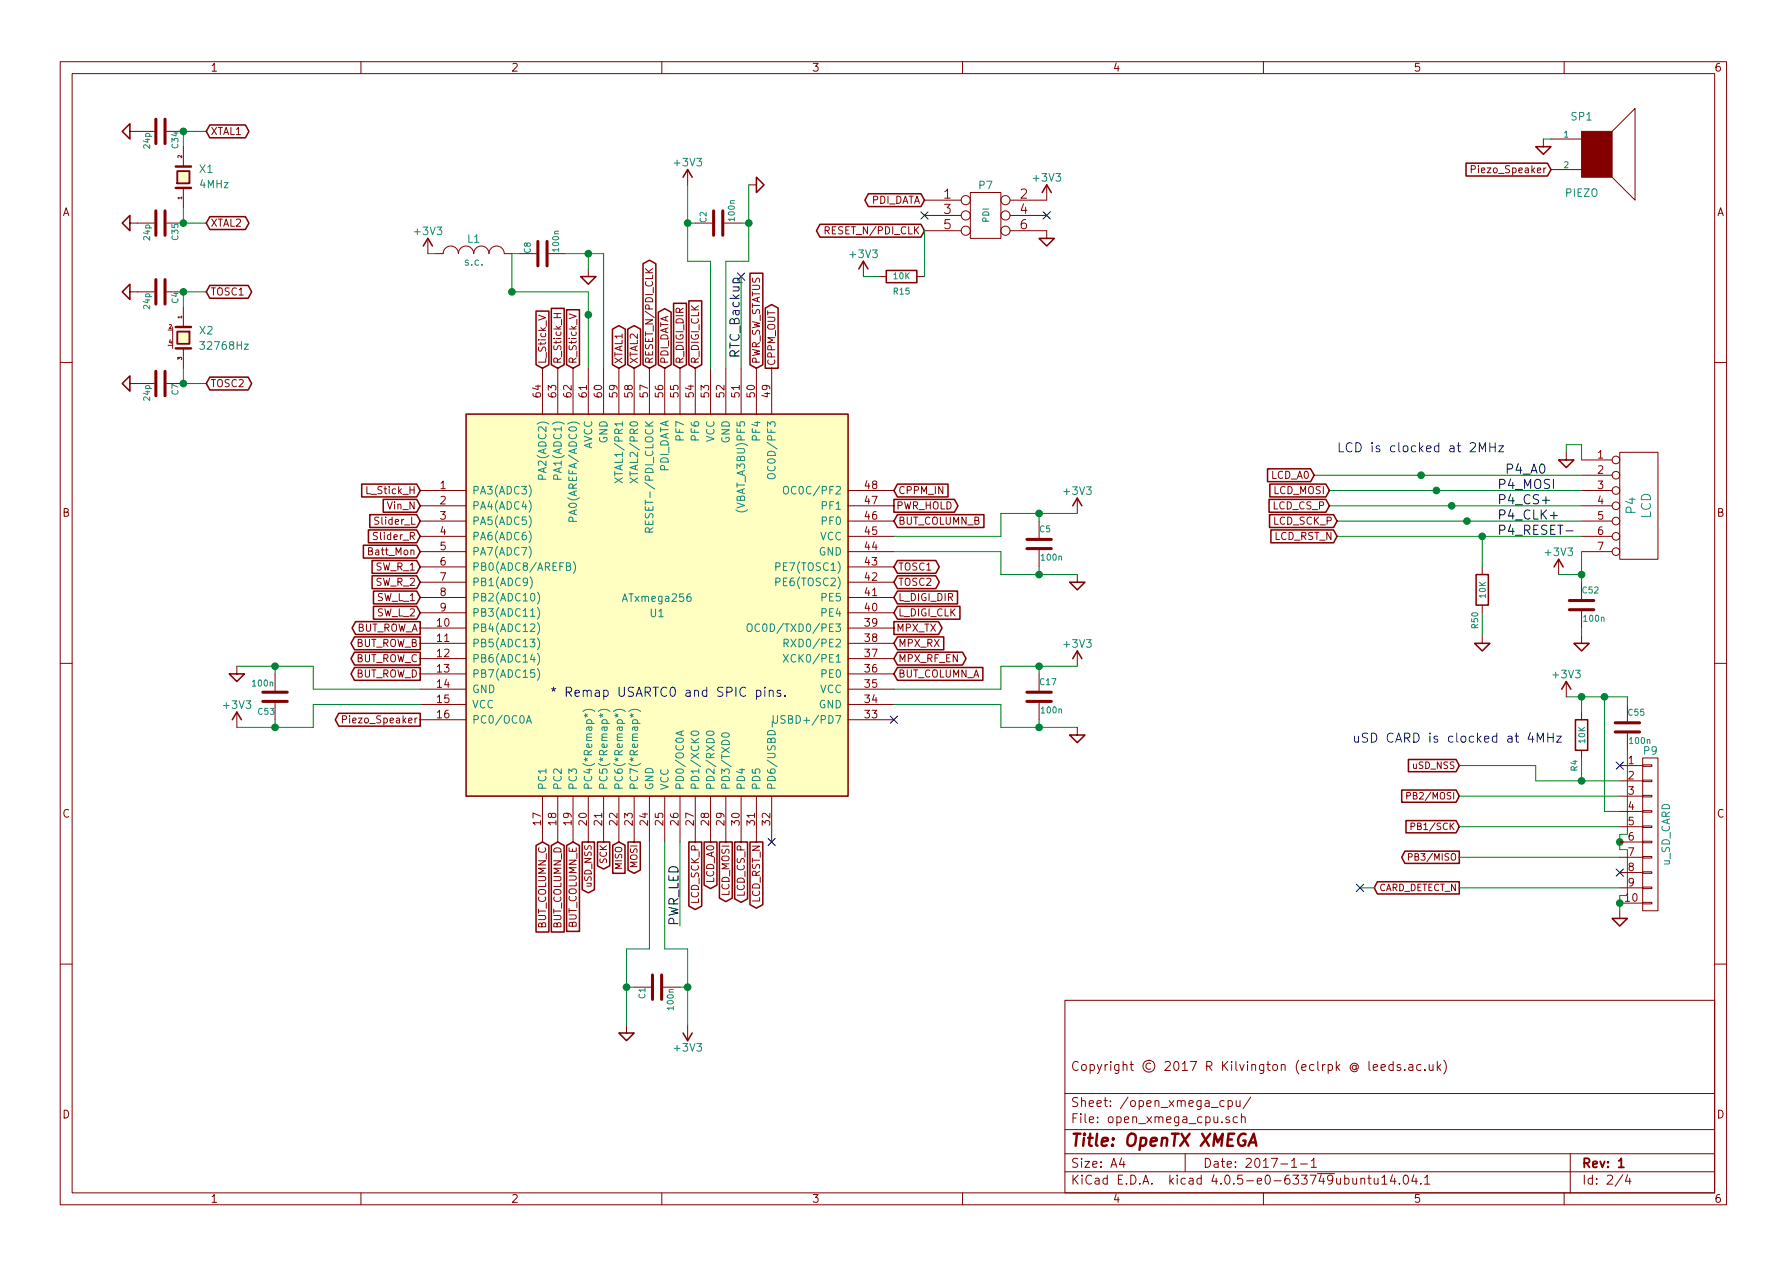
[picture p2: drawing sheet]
<svg xmlns="http://www.w3.org/2000/svg" width="297mm" height="210mm" viewBox="0 0 297 210" stroke-linecap="round" stroke-linejoin="round" font-family="sans-serif">
<g fill="none" stroke="#840000" stroke-width=".17">
<path d="M10 10.3h277v189.9h-277zM12 12.2h273v186.1h-273zM60 10.3v1.9M110 10.3v1.9M160 10.3v1.9M210 10.3v1.9M260 10.3v1.9M21.6 21.8h4.1M21.6 37.1h4.1M27.7 21.8h2.8M27.7 37.1h2.8M30.5 24.4v3.3"/>
<path d="M30.5 31.2v3.3M71.1 39.6v2.6M114.3 28.2v2.5M115.6 37.1h2.8M120.4 37.1h2.8M124.5 30.7h1.2M137.2 38.3l.5-.1 .1-.4-.6-.1v1.2M153.7 33.3h6.1M153.7 35.8h6.1M153.7 38.3h6.1M161.3 32h5.1v7.6h-5.1zM167.9 38.3h6.1v1.3"/>
<path d="M167.9 35.8h6.1M174 30.7v2.6h-6.1M244.6 28.1h.5l.1-.5-.6-.1v1.2M256.5 23.1v1.3M257.8 23.1h5.1M257.8 28.2h5.1M268 21.8l3.8-3.8v15.3l-3.8-3.8M21.6 48.5h4.1M27.7 48.5h2.8M28.7 54.4v3.5M30.5 51v3.4M30.5 57.9v3.3"/>
<path d="M72.4 42.2h1.3a1.27 1.27 0 0 1 1.2-1.3 1.27 1.27 0 0 1 1.3 1.3 1.27 1.27 0 0 1 1.3-1.3 1.27 1.27 0 0 1 1.2 1.3 1.27 1.27 0 0 1 1.3-1.3 1.27 1.27 0 0 1 1.3 1.3 1.27 1.27 0 0 1 1.2-1.3 1.27 1.27 0 0 1 1.3 1.3h1.3M86.4 42.2h2.8M89.5 52.4l1.2 .4-1.2 .4M91.2 42.2h2.8M92 52.1h1.2M92.6 52.1v.7M97.8 44.7v1.3M107.3 44.6l.7 .7M108.5 44.6l-.7 .6M143.5 43.4v2.6M146 46h1.3M152.4 46h1.3"/>
<path d="M10 60.2h2M21.6 63.7h4.1M27.7 63.7h2.8M90.2 61.2v7.6M92.7 61.2v7.6M95.2 61.2v7.6M97.8 61.2v7.6M100.3 61.2v7.6M102.9 61.2v7.6M105.4 61.2v7.6M107.9 61.2v7.6M110.5 61.2v7.6"/>
<path d="M113 61.2v7.6M115.6 61.2v7.6M118.1 61.2v7.6M120.6 61.2v7.6M123.2 61.2v7.6M125.7 61.2v7.6M128.3 61.2v7.6M260.3 75.2v1.2M262.9 76.4h5.1M262.9 79h5.1M269.2 75.2h6.4v17.8h-6.4zM285 60.2h2"/>
<path d="M69.8 81.5h7.7M69.8 84.1h7.7M69.8 86.6h7.7M69.8 89.1h7.7M69.8 91.7h7.7M69.8 94.2h7.7M69.8 96.8h7.7M69.8 99.3h7.7M141 81.5h7.6M141 84.1h7.6M141 86.6h7.6M141 89.1h7.6"/>
<path d="M141 91.7h7.6M141 94.2h7.6M141 96.8h7.6M141 99.3h7.6M172.7 86.6v2.8M172.7 91.4v2.8M179.1 82.8v2.5M179.1 95.5v1.3M246.4 94.2v1.3M259.1 93v2.5M262.9 81.5h5.1M262.9 84.1h5.1"/>
<path d="M262.9 86.6h5.1M262.9 89.1h5.1M262.9 91.7h5.1M262.9 96.8v2.8M10 110.3h2M39.4 110.7v1.3M39.4 118.4v2.5M45.7 112v2.8M45.7 116.8v2.8M56.9 119.6l.6-.1 .1-.4-.7-.1v1.2M69.8 101.8h7.7M69.8 104.4h7.7"/>
<path d="M69.8 106.9h7.7M69.8 109.5h7.7M69.8 112h7.7M69.8 119.6h7.7M69.8 114.5h7.7M69.8 117.1h7.7M141 101.8h7.6M141 104.4h7.6M141 106.9h7.6M141 109.5h7.6M141 112h7.6M141 119.6h7.6"/>
<path d="M141 114.5h7.6M141 117.1h7.6M172.7 112v2.8M172.7 116.8v2.8M179.1 108.2v2.5M246.4 100.6v1.2M246.4 105.7v1.2M260.3 113.3v2.5M262.9 101.6v2.8M262.9 105.7v1.2M262.9 118.4v1.2M270.5 117.1v2.8"/>
<path d="M285 110.3h2M90.2 132.3v7.6M92.7 132.3v7.6M95.2 132.3v7.6M97.8 132.3v7.6M100.3 132.3v7.6M102.9 132.3v7.6M105.4 132.3v7.6M107.9 132.3v7.6M110.5 132.3v7.6M113 132.3v7.6M115.6 132.3v7.6"/>
<path d="M118.1 132.3v7.6M120.6 132.3v7.6M123.2 132.3v7.6M125.7 132.3v7.6M128.3 132.3v7.6M179.1 120.9v1.3M233.8 132.3l.6-.1v-.4l-.6-.1v1.1M234.5 137.4l.6-.1v-.4l-.6-.1v1.1M262.9 124.7v1.3M269.2 127.2h3.8M269.2 129.8h3.8M269.2 132.3h3.8"/>
<path d="M269.2 134.9h3.8M269.2 137.4h3.8M269.2 139.9h3.8M270.5 121.9v2.8M273 139.8h1.6v.3h-1.6zM273 137.3h1.6v.2h-1.6zM273 134.7h1.6v.3h-1.6zM273 132.2h1.6v.3h-1.6zM273 129.7h1.6v.2h-1.6zM273 127.1h1.6v.3h-1.6zM273 126h2.6v25.4h-2.6zM234.1 142.4h.5l.1-.4-.6-.1v1.1"/>
<path d="M269.2 151.4v1.2M269.2 142.5h3.8M269.2 145h3.8M269.2 147.6h3.8M269.2 150.1h3.8M273 150h1.6v.2h-1.6zM273 147.4h1.6v.3h-1.6zM273 144.9h1.6v.3h-1.6zM273 142.4h1.6v.2h-1.6zM10 160.2h2M104.1 170.4v1.3M105.4 164.1h2.8"/>
<path d="M110.2 164.1h2.8M114.3 170.4v2.6M177 166.3h108v32h-108zM228.3 177.4l.7-.1-.1-.3-.4-.1-.2 .2v.7h.6M229.6 177.4l.7-.1-.1-.3-.4-.1-.2 .2v.7h.6M231.6 177l-.5-.1-.2 .3v.6l.2 .1 .5-.1M231.6 176.4v1.5M232.8 177a.37 .37 0 0 0-.6 .1l.1 .3 .5 .1 .1 .1-.3 .3-.4-.1M233.5 177.8v.1M234.2 177h.6v.9M234.8 177.3l-.4 .1-.3 .2 .1 .2 .2 .1 .4-.1M236.2 177l-.4-.1-.3 .3 .1 .6 .2 .1 .4-.1"/>
<path d="M236.9 177.8v.1M237.6 176.9v.9l.4 .1 .2-.1M238.2 176.9v1M238.9 176.4v1.5M239.1 177.4l.4 .5M239.5 176.9l-.6 .6M240 176.2a1.71 1.71 0 0 1 0 2.3M285 160.2h2M60 198.3v1.9M110 198.3v1.9M160 198.3v1.9M177 194.8h108"/>
<path d="M177 191.8h108M177 187.8h108M177 181.8h108M186.4 192.5l-.3 1h.9M186.8 193v1M197 191.8v3M203.5 183l-.5-.1-.2 .3v.6l.2 .1 .5-.1M204.1 183l.5-.1 .3 .3v.4l-.2 .2h-.6M204.1 182.9v1.5M204.3 185.7a.37 .37 0 0 0-.5 .1v.2l.5 .2 .1 .1-.2 .3-.4-.1M205.5 182.9l.1 .9 .3 .1 .2-.1M205.7 185.7l-.4-.1-.3 .3 .1 .6 .2 .1 .4-.1"/>
<path d="M206.1 182.9v1M206.3 185.7l.3-.1 .3 .1 .1 .9M206.3 185.1v1.5M207.9 182.3l-1.3 2M210 198.3v1.9M214.7 193l.4-.5v1.5M214.7 194h.8M216.2 193.5h1.1M218 193l.4-.5v1.5M218 194h.8M226.2 196l.2-.2 .4 .1v.9M226.2 195.8v1"/>
<path d="M227.4 195.8h.5M227.6 195.3v1.3l.3 .2M228.4 195.8l.1 .9 .4 .1 .2-.1M229.1 195.8v1M229.7 195.8l.4-.5v1.5M229.7 196.8h.9M231.5 195.2l-.4 1.1h1M231.8 195.8v1M232.6 196.7v.1M233.4 195.5l.4-.2a.94 .94 0 0 1 0 1.5 .79 .79 0 0 1-.4-1.3zM235 195.2l-.3 1.1h.9M235.4 195.8v1"/>
<path d="M236.2 196.7v.1M236.8 195.8l.4-.5v1.5M236.8 196.8h.9M260 198.3v1.9M261 191.8v6.5M269.7 195.2l-1.2 2M270.5 195.2l-.3 1.1h.9M270.9 195.8v1"/>
<circle cx="160.5" cy="33.3" r=".76"/>
<circle cx="160.5" cy="35.8" r=".76"/>
<circle cx="160.5" cy="38.3" r=".76"/>
<circle cx="167.1" cy="33.3" r=".76"/>
<circle cx="167.1" cy="35.8" r=".76"/>
<circle cx="167.1" cy="38.3" r=".76"/>
<circle cx="268.6" cy="79" r=".63"/>
<circle cx="268.6" cy="76.4" r=".63"/>
<circle cx="268.6" cy="84.1" r=".63"/>
<circle cx="268.6" cy="91.7" r=".63"/>
<circle cx="268.6" cy="81.5" r=".63"/>
<circle cx="268.6" cy="86.6" r=".63"/>
<circle cx="268.6" cy="89.1" r=".63"/>
</g>
<path d="M29.5 28.4h2v2.1h-2zM29.5 55.1h2v2h-2zM269.1 194h.8" fill="none" stroke="#840000" stroke-width=".3"/>
<path d="M29.2 31.2h2.5M29.2 27.7h2.5M29.2 54.4h2.5M29.2 57.9h2.5M207.5 190.4l.9-2 .4 2M207.7 189.9h1" fill="none" stroke="#840000" stroke-width=".41"/>
<g fill="none" stroke="#840000" stroke-width=".51">
<path d="M25.9 19.8v4.1M27.4 19.8v4.1M25.9 35v4.1M27.4 35v4.1M118.6 35v4.1M120.1 35v4.1M25.9 46.5v4M27.4 46.5v4M89.4 40.1v4.1M90.9 40.1v4.1M25.9 61.7v4.1M27.4 61.7v4.1"/>
<path d="M170.7 91.2h4.1M170.7 89.7h4.1M260.9 99.8h4M43.7 115.1h4.1M43.7 116.6h4.1M170.7 115.1h4.1M170.7 116.6h4.1M260.9 101.3h4M268.5 121.7h4M268.5 120.1h4M108.5 162v4.1M110 162v4.1"/>
</g>
<g fill="none" stroke="#840000" stroke-width=".25">
<path d="M20.3 21.8l1.3-1.2v2.5zM20.3 37.1l1.3-1.3v2.5zM34.9 20.8h5.9l.6 1-.6 1.1h-5.9l-.6-1.1zM34.9 36h5.9l.6 1.1-.6 1h-5.9l-.6-1zM113.5 29.5l.8-1.3 .8 1.3M125.7 29.5l1.3 1.2-1.3 1.3zM136.3 37.3h16.8l.6 1-.6 1.1h-16.8l-.6-1.1zM144.3 32.2h8.8l.6 1.1-.6 1h-8.8l-.5-1zM172.7 39.6h2.6l-1.3 1.3zM173.2 32l.8-1.3 .8 1.3M243.7 27.1h13.5l.6 1.1-.6 1.1h-13.5zM255.3 24.4h2.5l-1.3 1.2z"/>
<path d="M20.3 48.5l1.3-1.3v2.6zM34.9 47.4h6.3l.6 1.1-.6 1.1h-6.3l-.6-1.1zM70.4 40.9l.7-1.3 .8 1.3M89.1 51.7h2.1v8.9l-1 .6-1.1-.6zM91.6 51.3h2.2v9.3l-1.1 .6-1.1-.6zM94.2 51.5h2.1v9.1l-1.1 .6-1-.6zM96.5 46h2.6l-1.3 1.2zM101.8 54.7l1.1-.6 1 .6v5.9l-1 .6-1.1-.6zM104.3 54.7l1.1-.6 1.1 .6v5.9l-1.1 .6-1.1-.6zM106.9 43.8l1-.5 1.1 .5v16.8l-1.1 .6-1-.6zM109.4 51.9l1.1-.6 1.1 .6v8.7l-1.1 .6-1.1-.6zM112 50.4h2.1v10.2l-1.1 .6-1-.6z"/>
<path d="M114.5 50h2.1v10.6l-1 .6-1.1-.6zM124.7 45.4h2.1v15.2l-1.1 .6-1-.6zM127.2 51.2l1.1-.6 1 .6v10h-2.1zM142.7 44.7l.8-1.3 .8 1.3M147.3 45h5.1v2h-5.1zM21.6 62.5v2.5l-1.3-1.3zM34.9 62.7h6.3l.6 1-.6 1.1h-6.3l-.6-1.1zM77.5 68.8h63.5v63.5h-63.5zM210.7 77.9h7.2l.5 1.1-.5 1.1h-7.2zM259.1 76.4h2.5l-1.3 1.3zM60.1 80.5h9.2l.5 1-.5 1.1h-9.2zM60.4 90.6h8.9l.5 1.1-.5 1.1h-8.9z"/>
<path d="M61.2 88.1h8.1l.5 1-.5 1.1h-8.1zM61.5 85.5h7.8l.5 1.1-.5 1.1h-7.8zM61.8 95.7h7.5l.5 1.1-.5 1h-7.5zM61.8 93.2h7.5l.5 1-.5 1.1h-7.5zM62.1 98.2h7.2l.5 1.1-.5 1.1h-7.2zM63.7 83h5.6l.5 1.1-.5 1h-5.6zM148.6 83h10l.6 1.1-.6 1h-10zM149.2 80.5h8.4v2.1h-8.4l-.6-1.1zM149.2 98.2h10v2.2h-10l-.6-1.1zM149.2 85.5h14.4v2.2h-14.4l-.6-1.1zM149.2 93.2h6.3l.6 1-.6 1.1h-6.3l-.6-1.1zM149.2 95.7h6.3l.6 1.1-.6 1h-6.3l-.6-1z"/>
<path d="M177.8 96.8h2.5l-1.2 1.2zM178.3 84.1l.8-1.3 .7 1.3M210.9 83h9.5l.6 1.1-.6 1h-9.5zM211 85.5h10.7l.5 1.1-.5 1.1h-10.7zM211.1 80.5h9.3l.6 1-.6 1.1h-9.3zM211.3 88.1h10.4l.5 1-.5 1.1h-10.4zM245.4 95.5h2v5.1h-2zM258.3 94.2l.8-1.2 .7 1.2M38.1 112h2.5l-1.2 1.3zM38.6 119.6l.8-1.2 .7 1.2M56.3 118.6h13.5v2.1h-13.5l-.6-1.1zM58.9 105.9h10.9v2.1h-10.9l-.6-1.1z"/>
<path d="M58.9 108.4h10.9v2.1h-10.9l-.6-1zM58.9 110.9h10.9v2.2h-10.9l-.6-1.1zM59.1 103.3h10.7v2.2h-10.7l-.6-1.1zM62.1 100.8h7.2l.5 1-.5 1.1h-7.2zM148.6 103.3h7.4l.6 1.1-.6 1.1h-7.4zM149.2 108.4h10.8l.6 1.1-.6 1h-10.8l-.6-1zM149.2 105.9h7.7v2.1h-7.7l-.6-1.1zM149.2 100.8h10.4v2.1h-10.4l-.6-1.1zM149.2 110.9h14.2v2.2h-14.2l-.6-1.1zM178.3 109.5l.8-1.3 .7 1.3M245.1 106.9h2.5l-1.2 1.3zM259.6 114.5l.7-1.2 .8 1.2"/>
<path d="M261.6 106.9h2.6l-1.3 1.3zM261.9 119.6h2v5.1h-2zM96.8 139.9h2v8l-1 .5-1-.5zM99.3 139.9h2v4l-1 .5-1-.5zM104.4 139.9h2v4.7l-1 .6-1-.6zM114.5 139.9h2.1v10.7l-1 .6-1.1-.6zM117 139.9h2.2v7.2l-1.1 .6-1.1-.6zM119.6 139.9h2.1v9.4l-1.1 .6-1-.6zM122.1 139.9h2.2v9.5l-1.1 .6-1.1-.6zM124.7 139.9h2.1v10.5l-1.1 .5-1-.5zM177.8 122.2h2.5l-1.2 1.2zM233 131.3h9l.6 1-.6 1h-9z"/>
<path d="M233.7 136.4h8.3l.6 1-.6 1h-8.3zM234.1 126.2h7.9l.6 1-.6 1.1h-7.9zM89.1 140.5l1.1-.6 1 .6v14.4h-2.1zM91.6 140.5l1.1-.6 1.1 .6v14.4h-2.2zM94.2 140.5l1-.6 1.1 .6v14.3h-2.1zM101.9 140.5l1-.6 1 .6v4.7h-2zM229 146.6h13.6v2h-13.6l-.6-1zM233.5 141.5h9.1v2h-9.1l-.5-1zM268 152.6h2.5l-1.3 1.3zM102.9 171.7h2.5l-1.3 1.3zM113.5 171.7l.8 1.3 .8-1.3"/>
</g>
<g fill="none" stroke="#008400" stroke-width=".17">
<path d="M30.5 34.5v2.6h3.8M34.3 21.8h-3.8v2.6M114.3 37.1h1.3M114.3 30.7v12.7h3.8v17.8M123.2 37.1h1.3M124.5 30.7v12.7h-3.9v17.8M153.7 38.3v7.7M256.5 23.1h1.3M34.3 48.5h-3.8v2.5M71.1 42.2h1.3M86.4 42.2h-1.3v6.3h12.7v12.7M94 42.2h6.3v19"/>
<path d="M97.8 42.2v2.5M123.2 46v15.2M143.5 46h2.5M30.5 61.2v2.5h3.8M218.4 79h44.5M260.3 75.2v-1.3h2.6v2.5M148.6 91.7h17.8v3.8h12.7M172.7 85.3v1.3M172.7 94.2v1.3M179.1 85.3h-12.7v3.8h-17.8M221 81.5h41.9M221 84.1h41.9"/>
<path d="M222.2 86.6h40.7M222.2 89.1h40.7M246.4 89.1v5.1M259.1 95.5h3.8M262.9 91.7v5.1M39.4 110.7h12.7v3.8h17.7M45.7 110.7v1.3M45.7 119.6v1.3M69.8 117.1h-17.7v3.8h-12.7M148.6 117.1h17.8v3.8h12.7M172.7 110.7v1.3M172.7 119.6v1.3"/>
<path d="M179.1 110.7h-12.7v3.8h-17.8M246.4 101.8v3.9M260.3 115.8h10.2v1.3M262.9 104.4v1.3M262.9 115.8v2.6M266.7 115.8v19.1h2.5M107.9 139.9v17.8h-3.8v12.7M110.5 139.9v17.8h3.8v12.7M113 139.9v14M242.6 127.2h12.7v2.6h13.9M242.6 132.3h26.6M242.6 137.4h26.6"/>
<path d="M262.9 126v3.8M270.5 124.7v14h-1.3v2.5h1.3v7.6h-1.3v2.6M226.1 147.6h2.5M242.6 142.5h26.6M242.6 147.6h26.6M104.1 164.1h1.3M113 164.1h1.3"/>
</g>
<g fill="#008400" stroke="#008400" stroke-width=".25">
<circle cx="269.2" cy="139.9" r=".51"/>
<circle cx="236.2" cy="79" r=".51"/>
<circle cx="238.8" cy="81.5" r=".51"/>
<circle cx="241.3" cy="84.1" r=".51"/>
<circle cx="243.8" cy="86.6" r=".51"/>
<circle cx="246.4" cy="89.1" r=".51"/>
<circle cx="30.5" cy="21.8" r=".51"/>
<circle cx="30.5" cy="37.1" r=".51"/>
<circle cx="266.7" cy="115.8" r=".51"/>
<circle cx="97.8" cy="42.2" r=".51"/>
<circle cx="262.9" cy="95.5" r=".51"/>
<circle cx="269.2" cy="150.1" r=".51"/>
<circle cx="262.9" cy="129.8" r=".51"/>
<circle cx="45.7" cy="120.9" r=".51"/>
<circle cx="45.7" cy="110.7" r=".51"/>
<circle cx="104.1" cy="164.1" r=".51"/>
<circle cx="114.3" cy="164.1" r=".51"/>
<circle cx="172.7" cy="85.3" r=".51"/>
<circle cx="172.7" cy="95.5" r=".51"/>
<circle cx="114.3" cy="37.1" r=".51"/>
<circle cx="124.5" cy="37.1" r=".51"/>
<circle cx="172.7" cy="110.7" r=".51"/>
<circle cx="172.7" cy="120.9" r=".51"/>
<circle cx="30.5" cy="48.5" r=".51"/>
<circle cx="30.5" cy="63.7" r=".51"/>
<circle cx="97.8" cy="52.3" r=".51"/>
<circle cx="85.1" cy="48.5" r=".51"/>
<circle cx="262.9" cy="115.8" r=".51"/>
</g>
<path d="M256.4 83.2h1.2M257.7 85.7h1.2M260.3 88.2h1.2" fill="none" stroke="#000" stroke-width=".17"/>
<g fill="none" stroke="#000084" stroke-width=".17">
<path d="M153.1 35.2l1.2 1.2M154.3 35.2l-1.2 1.2M173.4 35.2l1.2 1.2M174.6 35.2l-1.2 1.2M122.6 45.4l1.2 1.2M123.8 45.4l-1.2 1.2M148 119l1.2 1.2M149.2 119l-1.2 1.2M127.7 139.3l1.2 1.3M128.9 139.3l-1.2 1.3M268.6 126.6l1.2 1.3M269.8 126.6l-1.2 1.3"/>
<path d="M225.5 147l1.2 1.2M226.7 147l-1.2 1.2M268.6 144.4l1.2 1.2M269.8 144.4l-1.2 1.2"/>
</g>
<path d="M262.9 21.8h5.1v7.7h-5.1z" fill="#840000" stroke="#840000" stroke-width=".17"/>
<g fill="none" stroke="#0000c2" stroke-width=".17">
<path d="M245.9 75.1v-1.5l.5 1.1 .5-1.1v1.5M247.6 73.6v1.5M247.6 74.3h.9M248.5 73.6v1.5M249.1 74.1h.8l-.8 1h.8M125.8 114.8a.48 .48 0 0 1 .6 .1l.1 .6a.48 .48 0 0 1-.7 .2M125.8 114.7v1.6M127.1 114.2v.2M127.1 114.7v1M127.9 114.9v-.1a.36 .36 0 0 1 .6 .2v.7M127.9 114.7v1M129.7 114.8l-.3-.1-.2 .3v.2l.5 .1v.4h-.5"/>
<path d="M130.5 115.6v.1M254.4 121.8l-.4 1.1h1M254.7 122.3v1.1M255.5 123.4v-1.6l.5 1.1 .5-1.1v1.6M257.3 121.8v1.6M257.3 122.6h.9M258.2 121.8v1.6M258.7 122.3h.8l-.8 1.1h.8"/>
</g>
<g fill="#ffffc2" stroke="#ffffc2" stroke-width=".17">
<path d="M77.5 68.8h63.5v63.5h-63.5z"/>
<path d="M29.5 55.1h2v2h-2z"/>
<path d="M29.5 28.4h2v2.1h-2z"/>
</g>
<g fill="none" stroke="#008484" stroke-width=".17">
<path d="M102.2 79.4l1.3 .9M103.5 79.4l-1.3 .9M104.7 79.4l1.3 .9M106 79.4l-1.3 .9M127.6 78.9a.83 .83 0 0 1 1.3 .1 .44 .44 0 0 1-.5 .6l-.6-.1a.44 .44 0 0 1-.2-.6zM87.9 80.6a1.51 1.51 0 0 1 0 2M87.9 83.2a1.51 1.51 0 0 1 0 1.9M87.9 85.7a1.51 1.51 0 0 1 0 2M87.9 88.3a1.51 1.51 0 0 1 0 1.9M87.9 90.8a1.51 1.51 0 0 1 0 2M88.1 95.9a1.51 1.51 0 0 1 0 1.9M89.3 98.4a1.51 1.51 0 0 1 0 2"/>
<path d="M94.2 94.1l.6-.1v-.4l-.6-.1v1.3h.4l.2-.1 .1-.3-.3-.3M95.2 86.7l-.1-.7h-.4l-.1 .7h1.2M95.3 93.3a1.51 1.51 0 0 1 0 2M107.9 88.4l-.1-.6h-.4l-.1 .6h1.2M108.5 87.7l-.6 .4M114.8 98.7a.47 .47 0 0 0-.6 .5l.1 .7 .4 .1 .1-.2 .1-.4-.1-.2h-.4l-.2 .2M129 96.7h.6v-.5l-.6-.1v1.3M129 94.2l.6-.1v-.5l-.6-.1v1.3M130.3 81a.44 .44 0 0 1 .6-.1 .83 .83 0 0 1-.1 1.2 .44 .44 0 0 1-.6-.4zM87.6 119.8h.6M89.3 101a1.51 1.51 0 0 1 0 1.9M89.3 103.5a1.51 1.51 0 0 1 0 2"/>
<path d="M89.3 106a1.51 1.51 0 0 1 0 2M89.3 108.6a1.51 1.51 0 0 1 0 1.9M89.3 111.1a1.51 1.51 0 0 1 0 2M96.9 118.3a1.51 1.51 0 0 1 2 0M97.1 118.9h.3M97.3 118.6l.1 .3-.1 .3M97.6 118.7l-.2 .2 .2 .2M99.4 118.3a1.51 1.51 0 0 1 2 0M99.6 118.9h.3M99.8 118.6l.1 .3-.1 .3M100.2 118.7l-.3 .2 .3 .2M102 118.3a1.51 1.51 0 0 1 1.9 0"/>
<path d="M102.2 118.9h.3M102.4 118.6l.1 .3-.1 .3M102.7 118.7l-.2 .2 .2 .2M104.5 118.3a1.51 1.51 0 0 1 2 0M104.7 118.9h.3M104.9 118.6l.1 .3-.1 .3M105.3 118.7l-.3 .2 .3 .2M124.2 103.9a.44 .44 0 0 1 .6-.1 .83 .83 0 0 1-.1 1.2 .44 .44 0 0 1-.5-.5zM126.3 103.8a.5 .5 0 0 0-.7 0 .5 .5 0 0 0-.1 .6 .47 .47 0 0 0 .2 .5 .47 .47 0 0 0 .6-.1M128.4 119.9v.9M128.5 118.9v1.1l.3 .2h.2l.2-.2v-1.1M130.2 108.8l.8 1.3"/>
<path d="M130.3 106.9l.6-.1 .1-.5-.7-.1v1.3M130.6 106.9l.4 .6M131 108.8l-.8 1.3M87.5 120.2l.4-1.3 .4 1.3M113.2 121.6v.6M113.6 121.5l-1.3 .4 1.3 .4M114.9 121.7a.76 .76 0 0 1 1.3 .2 .83 .83 0 0 1-1.3 0zM117.5 121.7a.76 .76 0 0 1 1.2 .2 .83 .83 0 0 1-1.3 0zM120 122a.76 .76 0 0 1 1.2 .2 .83 .83 0 0 1-1.2 0z"/>
</g>
<text font-size="2.8" fill="#840000" x="178" y="190.5">Title: OpenTX XMEGA</text>
<g font-size="2.1" fill="#840000">
<text x="156.9" y="33">1</text>
<text x="156.9" y="35.6">3</text>
<text x="169.6" y="33">2</text>
<text x="169.6" y="35.6">4</text>
<text x="156.9" y="38.1">5</text>
<text x="169.6" y="38.1">6</text>
<text x="178" y="178">Copyright © 2017 R Kilvington (eclrpk @ leeds.ac.uk)</text>
<text x="178" y="184">Sheet: /open_xmega_cpu/</text>
<text x="178" y="186.7">File: open_xmega_cpu.sch</text>
<text x="178" y="196.9">KiCad E.D.A. kicad 4.0.5-e0-633749ubuntu14.04.1</text>
<text x="178" y="194.1">Size: A4</text>
<text x="200" y="194.1">Date: 2017-1-1</text>
<text x="263" y="194.1">Rev: 1</text>
<text x="263" y="196.9">Id: 2/4</text>
</g>
<g font-size="2.1">
<text x="122.9" y="59.2" transform="rotate(-90 122.9 59.2)">RTC_Backup</text>
<text x="248.9" y="81.3">P4_MOSI</text>
<text x="248.9" y="83.8">P4_CS+</text>
<text x="250.2" y="78.7">P4_A0</text>
<text x="248.9" y="86.4">P4_CLK+</text>
<text x="248.9" y="88.9">P4_RESET-</text>
<text x="112.8" y="154.1" transform="rotate(-90 112.8 154.1)">PWR_LED</text>
</g>
<g font-size="2.1" fill="#0000c2">
<text x="222.2" y="75.2">LCD is clocked at 2MHz</text>
<text x="91.4" y="115.8">* Remap USARTC0 and SPIC pins.</text>
<text x="224.8" y="123.4">uSD CARD is clocked at 4MHz</text>
</g>
<g font-size="2.1" fill="#008484">
<text x="271.9" y="85.3" transform="rotate(-90 271.9 85.3)">P4</text>
<text x="274.4" y="86.2" transform="rotate(-90 274.4 86.2)">LCD</text>
</g>
<g font-size="1.8" fill="#840000">
<text x="35" y="11.9">1</text>
<text x="85" y="11.9">2</text>
<text x="135" y="11.9">3</text>
<text x="185" y="11.9">4</text>
<text x="235" y="11.9">5</text>
<text x="285" y="11.9">6</text>
<text x="10.4" y="35.9">A</text>
<text x="285.4" y="35.9">A</text>
<text x="89.9" y="66" transform="rotate(-90 89.9 66)">64</text>
<text x="92.5" y="66" transform="rotate(-90 92.5 66)">63</text>
<text x="95" y="66" transform="rotate(-90 95 66)">62</text>
<text x="97.5" y="66" transform="rotate(-90 97.5 66)">61</text>
<text x="100.1" y="66" transform="rotate(-90 100.1 66)">60</text>
<text x="102.6" y="66" transform="rotate(-90 102.6 66)">59</text>
<text x="105.2" y="66" transform="rotate(-90 105.2 66)">58</text>
<text x="107.7" y="66" transform="rotate(-90 107.7 66)">57</text>
<text x="110.2" y="66" transform="rotate(-90 110.2 66)">56</text>
<text x="112.8" y="66" transform="rotate(-90 112.8 66)">55</text>
<text x="115.3" y="66" transform="rotate(-90 115.3 66)">54</text>
<text x="117.9" y="66" transform="rotate(-90 117.9 66)">53</text>
<text x="120.4" y="66" transform="rotate(-90 120.4 66)">52</text>
<text x="122.9" y="66" transform="rotate(-90 122.9 66)">51</text>
<text x="125.5" y="66" transform="rotate(-90 125.5 66)">50</text>
<text x="128" y="66" transform="rotate(-90 128 66)">49</text>
<text x="265.6" y="76.2">1</text>
<text x="73.2" y="81.3">1</text>
<text x="73.2" y="83.8">2</text>
<text x="143.8" y="83.8">47</text>
<text x="143.8" y="81.3">48</text>
<text x="265.6" y="78.7">2</text>
<text x="265.6" y="81.3">3</text>
<text x="265.6" y="83.8">4</text>
<text x="10.4" y="85.9">B</text>
<text x="73.2" y="86.4">3</text>
<text x="73.2" y="88.9">4</text>
<text x="143.8" y="88.9">45</text>
<text x="143.8" y="86.4">46</text>
<text x="265.6" y="86.4">5</text>
<text x="265.6" y="88.9">6</text>
<text x="285.4" y="85.9">B</text>
<text x="73.2" y="91.4">5</text>
<text x="73.2" y="94">6</text>
<text x="143.8" y="94">43</text>
<text x="143.8" y="91.4">44</text>
<text x="265.6" y="91.4">7</text>
<text x="73.2" y="96.5">7</text>
<text x="73.2" y="99.1">8</text>
<text x="73.2" y="101.6">9</text>
<text x="143.8" y="101.6">40</text>
<text x="143.8" y="99.1">41</text>
<text x="143.8" y="96.5">42</text>
<text x="72.7" y="104.1">10</text>
<text x="72.7" y="106.7">11</text>
<text x="143.8" y="106.7">38</text>
<text x="143.8" y="104.1">39</text>
<text x="72.7" y="109.2">12</text>
<text x="72.7" y="111.8">13</text>
<text x="143.8" y="111.8">36</text>
<text x="143.8" y="109.2">37</text>
<text x="72.7" y="114.3">14</text>
<text x="72.7" y="116.8">15</text>
<text x="72.7" y="119.4">16</text>
<text x="143.8" y="119.4">33</text>
<text x="143.8" y="116.8">34</text>
<text x="143.8" y="114.3">35</text>
<text x="270.7" y="127">1</text>
<text x="270.7" y="129.5">2</text>
<text x="10.4" y="135.9">C</text>
<text x="89.9" y="137.1" transform="rotate(-90 89.9 137.1)">17</text>
<text x="92.5" y="137.1" transform="rotate(-90 92.5 137.1)">18</text>
<text x="95" y="137.1" transform="rotate(-90 95 137.1)">19</text>
<text x="97.5" y="137.1" transform="rotate(-90 97.5 137.1)">20</text>
<text x="100.1" y="137.1" transform="rotate(-90 100.1 137.1)">21</text>
<text x="102.6" y="137.1" transform="rotate(-90 102.6 137.1)">22</text>
<text x="105.2" y="137.1" transform="rotate(-90 105.2 137.1)">23</text>
<text x="107.7" y="137.1" transform="rotate(-90 107.7 137.1)">24</text>
<text x="110.2" y="137.1" transform="rotate(-90 110.2 137.1)">25</text>
<text x="112.8" y="137.1" transform="rotate(-90 112.8 137.1)">26</text>
<text x="115.3" y="137.1" transform="rotate(-90 115.3 137.1)">27</text>
<text x="117.9" y="137.1" transform="rotate(-90 117.9 137.1)">28</text>
<text x="120.4" y="137.1" transform="rotate(-90 120.4 137.1)">29</text>
<text x="122.9" y="137.1" transform="rotate(-90 122.9 137.1)">30</text>
<text x="125.5" y="137.1" transform="rotate(-90 125.5 137.1)">31</text>
<text x="128" y="137.1" transform="rotate(-90 128 137.1)">32</text>
<text x="270.7" y="132.1">3</text>
<text x="270.7" y="134.6">4</text>
<text x="270.7" y="137.2">5</text>
<text x="285.4" y="135.9">C</text>
<text x="270.7" y="139.7">6</text>
<text x="270.7" y="142.2">7</text>
<text x="270.2" y="149.9">10</text>
<text x="270.7" y="144.8">8</text>
<text x="270.7" y="147.3">9</text>
<text x="10.4" y="185.9">D</text>
<text x="285.4" y="185.9">D</text>
<text x="35" y="199.9">1</text>
<text x="85" y="199.9">2</text>
<text x="135" y="199.9">3</text>
<text x="185" y="199.9">4</text>
<text x="235" y="199.9">5</text>
<text x="285" y="199.9">6</text>
</g>
<g font-size="1.8" fill="#008484">
<text x="261.2" y="20">SP1</text>
<text x="33.2" y="28.7">X1</text>
<text x="112.2" y="27.6">+3V3</text>
<text x="33.3" y="31.3">4MHz</text>
<text x="162.8" y="31.4">P7</text>
<text x="171.9" y="30.2">+3V3</text>
<text x="260.2" y="32.7">PIEZO</text>
<text x="69" y="39.1">+3V3</text>
<text x="77.7" y="40.3">L1</text>
<text x="77.3" y="44.1">s.c.</text>
<text x="141.4" y="42.9">+3V3</text>
<text x="33.2" y="55.6">X2</text>
<text x="33.7" y="58.1">32768Hz</text>
<text x="98.4" y="74.8" transform="rotate(-90 98.4 74.8)">AVCC</text>
<text x="101" y="73.8" transform="rotate(-90 101 73.8)">GND</text>
<text x="113.7" y="73.1" transform="rotate(-90 113.7 73.1)">PF7</text>
<text x="116.2" y="73.1" transform="rotate(-90 116.2 73.1)">PF6</text>
<text x="118.7" y="73.6" transform="rotate(-90 118.7 73.6)">VCC</text>
<text x="121.3" y="73.8" transform="rotate(-90 121.3 73.8)">GND</text>
<text x="126.4" y="73.1" transform="rotate(-90 126.4 73.1)">PF4</text>
<text x="78.5" y="82.2">PA3(ADC3)</text>
<text x="90.8" y="79.3" transform="rotate(-90 90.8 79.3)">PA2(ADC2)</text>
<text x="93.3" y="79.3" transform="rotate(-90 93.3 79.3)">PA1(ADC1)</text>
<text x="103.5" y="79.4" transform="rotate(-90 103.5 79.4)">XTAL1/PR1</text>
<text x="106" y="79.4" transform="rotate(-90 106 79.4)">XTAL2/PR0</text>
<text x="111.1" y="78.7" transform="rotate(-90 111.1 78.7)">PDI_DATA</text>
<text x="128.9" y="78.5" transform="rotate(-90 128.9 78.5)">OC0D/PF3</text>
<text x="131.3" y="82.2">OC0C/PF2</text>
<text x="177" y="82.2">+3V3</text>
<text x="78.5" y="84.7">PA4(ADC4)</text>
<text x="78.5" y="87.2">PA5(ADC5)</text>
<text x="78.5" y="89.8">PA6(ADC6)</text>
<text x="95.9" y="85.9" transform="rotate(-90 95.9 85.9)">PA0(AREFA/ADC0)</text>
<text x="108.6" y="87" transform="rotate(-90 108.6 87)">RESET-/PDI_CLOCK</text>
<text x="123.8" y="84.9" transform="rotate(-90 123.8 84.9)">(VBAT_A3BU)PF5</text>
<text x="136.2" y="89.8">VCC</text>
<text x="136.7" y="87.2">PF0</text>
<text x="136.7" y="84.7">PF1</text>
<text x="78.5" y="92.3">PA7(ADC7)</text>
<text x="78.5" y="94.9">PB0(ADC8/AREFB)</text>
<text x="129.5" y="94.9">PE7(TOSC1)</text>
<text x="136" y="92.3">GND</text>
<text x="257" y="92.4">+3V3</text>
<text x="78.5" y="97.4">PB1(ADC9)</text>
<text x="78.5" y="99.9">PB2(ADC10)</text>
<text x="103.8" y="100">ATxmega256</text>
<text x="129.5" y="97.4">PE6(TOSC2)</text>
<text x="136.6" y="99.9">PE5</text>
<text x="78.5" y="102.5">PB3(ADC11)</text>
<text x="78.5" y="105">PB4(ADC12)</text>
<text x="78.5" y="107.6">PB5(ADC13)</text>
<text x="108.1" y="102.6">U1</text>
<text x="126.2" y="105">OC0D/TXD0/PE3</text>
<text x="131.4" y="107.6">RXD0/PE2</text>
<text x="136.6" y="102.5">PE4</text>
<text x="177" y="107.6">+3V3</text>
<text x="78.5" y="110.1">PB6(ADC14)</text>
<text x="78.5" y="112.6">PB7(ADC15)</text>
<text x="131.4" y="110.1">XCK0/PE1</text>
<text x="136.6" y="112.6">PE0</text>
<text x="258.3" y="112.7">+3V3</text>
<text x="37.3" y="117.8">+3V3</text>
<text x="78.5" y="115.2">GND</text>
<text x="78.5" y="117.7">VCC</text>
<text x="136" y="117.7">GND</text>
<text x="136.2" y="115.2">VCC</text>
<text x="78.5" y="120.3">PC0/OC0A</text>
<text x="130" y="120.3">USBD+/PD7</text>
<text x="273.3" y="125.4">P9</text>
<text x="90.8" y="131.3" transform="rotate(-90 90.8 131.3)">PC1</text>
<text x="93.3" y="131.3" transform="rotate(-90 93.3 131.3)">PC2</text>
<text x="95.9" y="131.3" transform="rotate(-90 95.9 131.3)">PC3</text>
<text x="98.4" y="131.3" transform="rotate(-90 98.4 131.3)">PC4(*Remap*)</text>
<text x="101" y="131.3" transform="rotate(-90 101 131.3)">PC5(*Remap*)</text>
<text x="103.5" y="131.3" transform="rotate(-90 103.5 131.3)">PC6(*Remap*)</text>
<text x="106" y="131.3" transform="rotate(-90 106 131.3)">PC7(*Remap*)</text>
<text x="108.6" y="131.3" transform="rotate(-90 108.6 131.3)">GND</text>
<text x="111.1" y="131.3" transform="rotate(-90 111.1 131.3)">VCC</text>
<text x="113.7" y="131.3" transform="rotate(-90 113.7 131.3)">PD0/OC0A</text>
<text x="116.2" y="131.3" transform="rotate(-90 116.2 131.3)">PD1/XCK0</text>
<text x="118.7" y="131.3" transform="rotate(-90 118.7 131.3)">PD2/RXD0</text>
<text x="121.3" y="131.3" transform="rotate(-90 121.3 131.3)">PD3/TXD0</text>
<text x="123.8" y="131.3" transform="rotate(-90 123.8 131.3)">PD4</text>
<text x="126.4" y="131.3" transform="rotate(-90 126.4 131.3)">PD5</text>
<text x="128.9" y="131.3" transform="rotate(-90 128.9 131.3)">PD6/USBD-</text>
<text x="277.6" y="144" transform="rotate(-90 277.6 144)">u_SD_CARD</text>
<text x="112.2" y="174.8">+3V3</text>
</g>
<g font-size="1.7" fill="#840000">
<text x="35" y="22.4">XTAL1</text>
<text x="245.3" y="28.8">Piezo_Speaker</text>
<text x="144.6" y="33.9">PDI_DATA</text>
<text x="35" y="37.7">XTAL2</text>
<text x="137.7" y="38.9">RESET_N/PDI_CLK</text>
<text x="35" y="49.1">TOSC1</text>
<text x="35" y="64.3">TOSC2</text>
<text x="90.8" y="60.5" transform="rotate(-90 90.8 60.5)">L_Stick_V</text>
<text x="93.3" y="60.5" transform="rotate(-90 93.3 60.5)">R_Stick_H</text>
<text x="95.8" y="60.5" transform="rotate(-90 95.8 60.5)">R_Stick_V</text>
<text x="103.5" y="60.5" transform="rotate(-90 103.5 60.5)">XTAL1</text>
<text x="106" y="60.5" transform="rotate(-90 106 60.5)">XTAL2</text>
<text x="108.5" y="60.5" transform="rotate(-90 108.5 60.5)">RESET_N/PDI_CLK</text>
<text x="111.1" y="60.5" transform="rotate(-90 111.1 60.5)">PDI_DATA</text>
<text x="113.6" y="60.5" transform="rotate(-90 113.6 60.5)">R_DIGI_DIR</text>
<text x="116.2" y="60.5" transform="rotate(-90 116.2 60.5)">R_DIGI_CLK</text>
<text x="126.3" y="60.5" transform="rotate(-90 126.3 60.5)">PWR_SW_STATUS</text>
<text x="128.9" y="60.8" transform="rotate(-90 128.9 60.8)">CPPM_OUT</text>
<text x="61.1" y="82.1">L_Stick_H</text>
<text x="149.3" y="82.1">CPPM_IN</text>
<text x="211.2" y="79.6">LCD_A0</text>
<text x="211.7" y="82.1">LCD_MOSI</text>
<text x="62.4" y="89.7">Slider_R</text>
<text x="62.6" y="87.2">Slider_L</text>
<text x="64.4" y="84.7">Vin_N</text>
<text x="149" y="84.7">PWR_HOLD</text>
<text x="149.3" y="87.2">BUT_COLUMN_B</text>
<text x="211.6" y="84.7">LCD_CS_P</text>
<text x="211.6" y="87.2">LCD_SCK_P</text>
<text x="211.7" y="89.7">LCD_RST_N</text>
<text x="61.5" y="92.3">Batt_Mon</text>
<text x="62.5" y="94.8">SW_R_1</text>
<text x="149.3" y="94.8">TOSC1</text>
<text x="62.5" y="97.4">SW_R_2</text>
<text x="62.6" y="99.9">SW_L_1</text>
<text x="149.3" y="99.9">L_DIGI_DIR</text>
<text x="149.3" y="97.4">TOSC2</text>
<text x="58.9" y="105">BUT_ROW_A</text>
<text x="58.9" y="107.5">BUT_ROW_B</text>
<text x="62.6" y="102.4">SW_L_2</text>
<text x="149" y="105">MPX_TX</text>
<text x="149.3" y="107.5">MPX_RX</text>
<text x="149.3" y="102.4">L_DIGI_CLK</text>
<text x="58.9" y="110.1">BUT_ROW_C</text>
<text x="58.9" y="112.6">BUT_ROW_D</text>
<text x="149.3" y="110.1">MPX_RF_EN</text>
<text x="149.3" y="112.6">BUT_COLUMN_A</text>
<text x="57.7" y="120.2">Piezo_Speaker</text>
<text x="118.7" y="146.8" transform="rotate(-90 118.7 146.8)">LCD_A0</text>
<text x="121.2" y="148.9" transform="rotate(-90 121.2 148.9)">LCD_MOSI</text>
<text x="123.8" y="149" transform="rotate(-90 123.8 149)">LCD_CS_P</text>
<text x="90.8" y="154.5" transform="rotate(-90 90.8 154.5)">BUT_COLUMN_C</text>
<text x="93.3" y="154.5" transform="rotate(-90 93.3 154.5)">BUT_COLUMN_D</text>
<text x="95.8" y="154.4" transform="rotate(-90 95.8 154.4)">BUT_COLUMN_E</text>
<text x="116.2" y="150.2" transform="rotate(-90 116.2 150.2)">LCD_SCK_P</text>
<text x="126.3" y="150.1" transform="rotate(-90 126.3 150.1)">LCD_RST_N</text>
</g>
<g font-size="1.5" fill="#840000">
<text x="234.9" y="127.8">uSD_NSS</text>
<text x="234.6" y="132.9">PB2/MOSI</text>
<text x="235.3" y="137.9">PB1/SCK</text>
<text x="100.9" y="143.6" transform="rotate(-90 100.9 143.6)">SCK</text>
<text x="234.9" y="143">PB3/MISO</text>
<text x="98.3" y="147.4" transform="rotate(-90 98.3 147.4)">uSD_NSS</text>
<text x="103.4" y="144.5" transform="rotate(-90 103.4 144.5)">MISO</text>
<text x="105.9" y="144.2" transform="rotate(-90 105.9 144.2)">MOSI</text>
<text x="228.9" y="148.1">CARD_DETECT_N</text>
</g>
<g font-size="1.4" fill="#008484">
<text x="260" y="22.9">1</text>
<text x="24.9" y="24.6" transform="rotate(-90 24.9 24.6)">24p</text>
<text x="29.6" y="24.6" transform="rotate(-90 29.6 24.6)">C34</text>
<text x="260" y="27.9">2</text>
<text x="24.9" y="39.9" transform="rotate(-90 24.9 39.9)">24p</text>
<text x="29.6" y="39.8" transform="rotate(-90 29.6 39.8)">C35</text>
<text x="92.9" y="41.7" transform="rotate(-90 92.9 41.7)">100n</text>
<text x="117.4" y="37" transform="rotate(-90 117.4 37)">C2</text>
<text x="122.1" y="36.6" transform="rotate(-90 122.1 36.6)">100n</text>
<text x="164.4" y="37" transform="rotate(-90 164.4 37)">PDI</text>
<text x="88.2" y="42.1" transform="rotate(-90 88.2 42.1)">C8</text>
<text x="148.6" y="46.4">10K</text>
<text x="24.9" y="51.3" transform="rotate(-90 24.9 51.3)">24p</text>
<text x="29.6" y="50.4" transform="rotate(-90 29.6 50.4)">C4</text>
<text x="148.6" y="48.9">R15</text>
<text x="29.6" y="65.6" transform="rotate(-90 29.6 65.6)">C7</text>
<text x="24.9" y="66.5" transform="rotate(-90 24.9 66.5)">24p</text>
<text x="172.8" y="88.5">C5</text>
<text x="173.2" y="93.2">100n</text>
<text x="247" y="99.3" transform="rotate(-90 247 99.3)">10K</text>
<text x="263.1" y="98.6">C52</text>
<text x="245.7" y="104.4" transform="rotate(-90 245.7 104.4)">R50</text>
<text x="263.3" y="103.3">100n</text>
<text x="172.9" y="113.9">C17</text>
<text x="42.1" y="114.1">100n</text>
<text x="43" y="118.8">C53</text>
<text x="173.2" y="118.6">100n</text>
<text x="270.7" y="118.9">C55</text>
<text x="263.5" y="123.5" transform="rotate(-90 263.5 123.5)">10K</text>
<text x="271" y="123.6">100n</text>
<text x="262.2" y="128.1" transform="rotate(-90 262.2 128.1)">R4</text>
<text x="107.3" y="166" transform="rotate(-90 107.3 166)">C1</text>
<text x="112" y="167.7" transform="rotate(-90 112 167.7)">100n</text>
</g>
<g font-size=".9" fill="#840000">
<text x="30.2" y="26.3" transform="rotate(-90 30.2 26.3)">2</text>
<text x="30.2" y="33.1" transform="rotate(-90 30.2 33.1)">1</text>
<text x="30.2" y="52.9" transform="rotate(-90 30.2 52.9)">1</text>
<text x="28.1" y="54.6">2</text>
<text x="28.1" y="57.1">4</text>
<text x="30.2" y="59.8" transform="rotate(-90 30.2 59.8)">3</text>
</g>
</svg>
